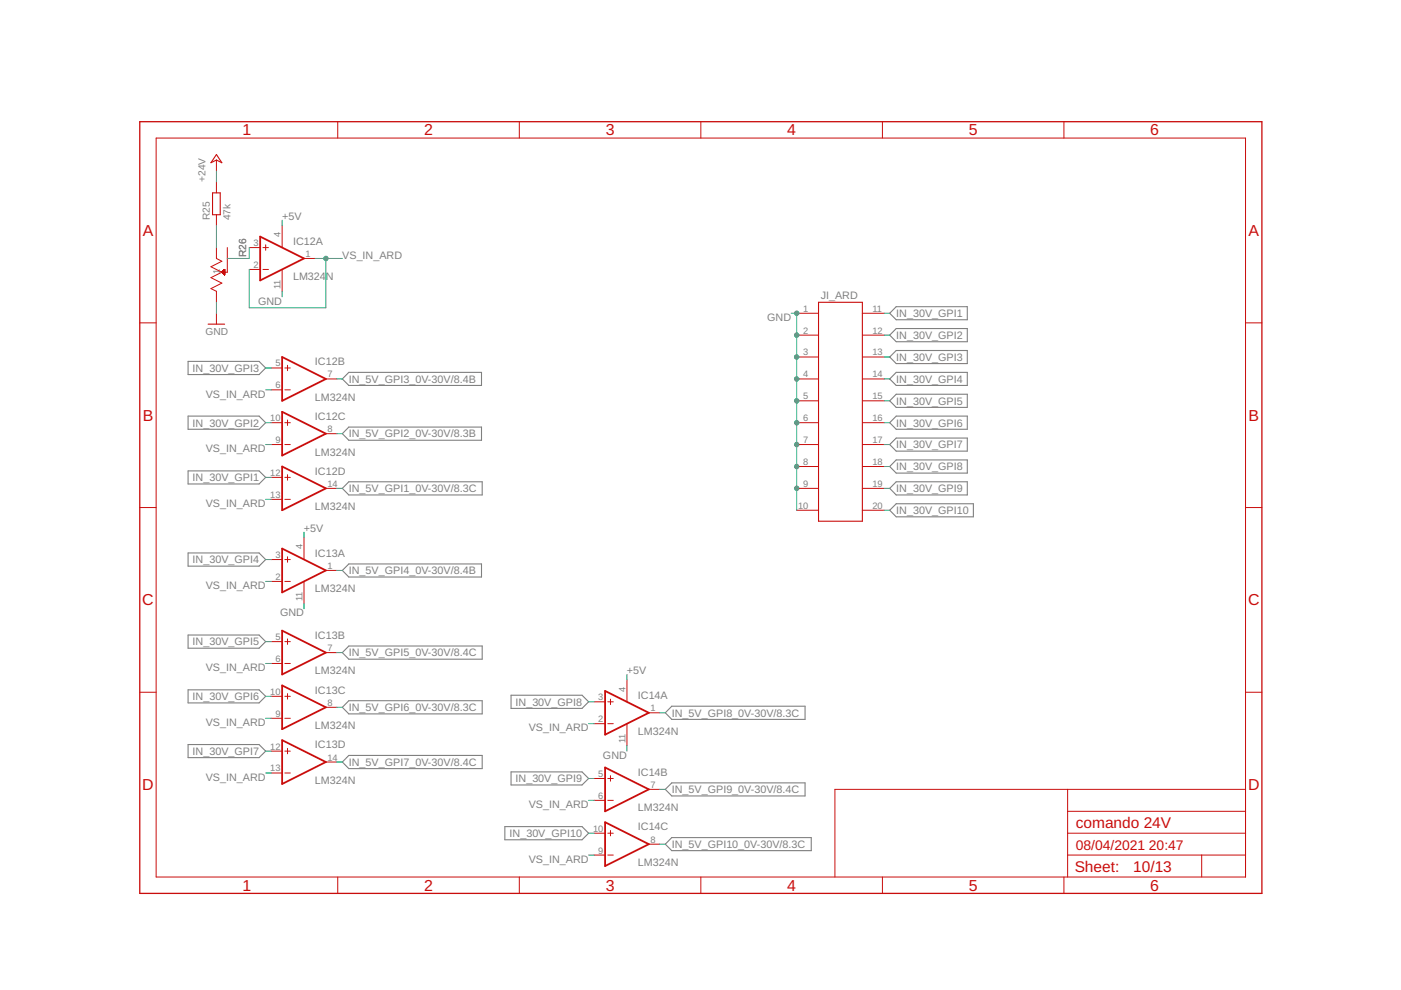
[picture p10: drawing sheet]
<svg xmlns="http://www.w3.org/2000/svg" width="297mm" height="210mm" viewBox="0 0 297 210" stroke-linecap="round" stroke-linejoin="round" font-family="sans-serif">
<g fill="none" stroke="#808080" stroke-width=".23">
<path d="M39.9 76.6h15l1.4 1.4-1.4 1.4h-15zM74 79h28.1v2.7h-28.1l-1.4-1.4zM188.6 75.7l1.4-1.4h15.1v2.8h-15.1zM190 65h15.1v2.8h-15.1l-1.4-1.4zM190 69.7h15.1v2.8h-15.1l-1.4-1.4zM190 79h15.1v2.7h-15.1l-1.4-1.4zM39.9 88.2h15l1.4 1.4-1.4 1.4h-15zM39.9 99.8h15l1.4 1.4-1.4 1.4h-15zM74 90.6h28.1v2.7h-28.1l-1.4-1.4zM188.6 94.3l1.4-1.4h15.1v2.8h-15.1zM190 97.5h15.1v2.8h-15.1l-1.4-1.4zM190 83.6h15.1v2.8h-15.1l-1.4-1.4z"/>
<path d="M190 88.2h15.1v2.8h-15.1l-1.4-1.4zM39.9 117.2h15l1.4 1.4-1.4 1.4h-15zM74 102.2h28.2v2.7h-28.2l-1.4-1.4zM188.6 108.2l1.4-1.4h16.4v2.8h-16.4zM190 102.2h15.1v2.7h-15.1l-1.4-1.4zM39.9 134.6h15l1.4 1.4-1.4 1.4h-15zM72.6 120.9l1.4-1.3h28.1v2.7h-28.1zM74 137h28.2v2.8h-28.2l-1.4-1.4zM39.9 146.3h15l1.4 1.3-1.4 1.4h-15zM39.9 157.9h15l1.4 1.4-1.4 1.3h-15zM74 148.6h28.2v2.8h-28.2l-1.4-1.4zM108.4 147.4h15l1.4 1.4-1.4 1.4h-15z"/>
<path d="M142.4 149.7h28.3v2.8h-28.3l-1.3-1.4zM74 160.2h28.2v2.8h-28.2l-1.4-1.4zM107 175.3h16.4l1.4 1.4-1.4 1.4h-16.4zM108.4 163.7h15l1.4 1.4-1.4 1.3h-15zM141.1 167.4l1.3-1.4h28.3v2.8h-28.3zM142.4 177.6h29.6v2.8h-29.6l-1.3-1.4z"/>
</g>
<g fill="none" stroke="#c90d0c" stroke-width=".21">
<path d="M33.1 29.3h231v156.6h-231zM45.9 33.9v2.3M45.9 38.6v2.3M71.6 25.8v3.5M110.1 25.8v3.5M148.6 25.8v3.5M187.1 25.8v3.5M225.6 25.8v3.5M45.9 45.5v2.4M45.9 52.5v2.3l1.1 .6-2.3 1.2 2.3 1.1M47 57.7l-2.3 1.2 2.3 1.1-2.3 1.2 1.2 .6v2.3M47 57.7l.6 .6"/>
<path d="M47.1 57.7h.5M47.1 57.8h.5M47.1 57.6h.5M47.2 57.6h.4M47.2 57.9h.4M47.2 57.5h.4M47.3 57.5h.3M47.3 58h.3M47.3 57.4h.3M47.4 57.4h.2M47.4 58.1h.2M47.4 57.3h.2"/>
<path d="M47.5 58.1h.1M47.5 58.2h.1M47.5 57.3h.1M47.5 57.2h.1M47.6 58.2h.1M47.6 57.1h.1M47.6 58.3h.1M47.6 57.1l-.6 .6M47.6 57.1v1.2M48.2 52.5v5.2h-1.2M52.9 52.5h2.3M52.9 57.1h2.3"/>
<path d="M55.8 52.5h1.1M55.8 57.1h1.1M56.3 51.9v1.2M59.8 47.9v4.6M59.8 57.1v4.7M64.5 54.8h2.3M29.6 68.5h3.5M45.9 66.4v2.3M57.5 78h2.3M60.4 78h1.2M61 77.4v1.2M168.9 66.4h4.6"/>
<path d="M168.9 71.1h4.6M168.9 75.7h4.6M182.8 66.4h4.7M182.8 71.1h4.7M182.8 75.7h4.7M264.1 68.5h3.4M57.5 82.7h2.3M57.5 89.6h2.3M57.5 94.3h2.3M60.4 82.7h1.2M60.4 89.6h1.2M60.4 94.3h1.2"/>
<path d="M61 89v1.2M69.1 80.3h2.3M69.1 91.9h2.3M168.9 80.3h4.6M168.9 89.6h4.6M168.9 94.3h4.6M168.9 85h4.6M168.9 98.9h4.6M182.8 80.3h4.7M182.8 89.6h4.7M182.8 94.3h4.7M182.8 85h4.7"/>
<path d="M182.8 98.9h4.7M29.6 107.6h3.5M57.5 101.2h2.3M57.5 105.9h2.3M57.5 118.6h2.3M60.4 101.2h1.2M60.4 105.9h1.2M60.4 118.6h1.2M61 100.6v1.2M61 118v1.2M64.5 114v4.6M69.1 103.5h2.3"/>
<path d="M168.9 103.5h4.6M168.9 108.2h4.6M182.8 103.5h4.7M182.8 108.2h4.7M264.1 107.6h3.4M57.5 123.3h2.3M57.5 136h2.3M60.4 123.3h1.2M60.4 136h1.2M61 135.5v1.1M64.5 123.3v4.6M69.1 120.9h2.3"/>
<path d="M69.1 138.4h2.3M29.6 146.8h3.5M57.5 140.7h2.3M57.5 147.6h2.3M57.5 152.3h2.3M57.5 159.3h2.3M60.4 140.7h1.2M60.4 147.6h1.2M60.4 152.3h1.2M60.4 159.3h1.2M61 147.1v1.1M61 158.7v1.1"/>
<path d="M69.1 150h2.3M126 148.8h2.3M126 153.4h2.3M128.9 148.8h1.1M128.9 153.4h1.1M129.4 148.2v1.2M132.9 144.2v4.6M132.9 153.4v4.7M137.6 151.1h2.3M264.1 146.8h3.4M57.5 163.9h2.3M60.4 163.9h1.2"/>
<path d="M69.1 161.6h2.3M126 176.7h2.3M126 165.1h2.3M126 169.7h2.3M128.9 176.7h1.1M128.9 165.1h1.1M128.9 169.7h1.1M129.4 164.5v1.1M129.4 176.1v1.1M137.6 167.4h2.3M137.6 179h2.3M226.4 167.4v18.5"/>
<path d="M226.4 176.7h37.7M226.4 172h37.7M264.1 167.4h-87.1v18.5M71.6 185.9v3.5M110.1 185.9v3.5M126 181.3h2.3M128.9 181.3h1.1M148.6 185.9v3.5M187.1 185.9v3.5M225.6 185.9v3.5M226.4 181.3h37.7M254.8 181.3v4.6"/>
</g>
<path d="M29.6 25.8h237.9v163.6h-237.9z" fill="none" stroke="#c90d0c" stroke-width=".28"/>
<path d="M55.2 50.2l9.3 4.6-9.3 4.7zM59.8 75.7l9.3 4.6-9.3 4.7zM59.8 87.3l9.3 4.6-9.3 4.7zM59.8 98.9l9.3 4.6-9.3 4.7zM59.8 116.3l9.3 4.6-9.3 4.7zM59.8 133.7l9.3 4.7-9.3 4.6zM59.8 145.3l9.3 4.7-9.3 4.6zM59.8 156.9l9.3 4.7-9.3 4.6zM128.3 146.5l9.3 4.6-9.3 4.7zM128.3 162.7l9.3 4.7-9.3 4.6zM128.3 174.3l9.3 4.7-9.3 4.6z" fill="none" stroke="#c90d0c" stroke-width=".38"/>
<path d="M45.9 32.8l1.1 1.7-1.1-.6-1.2 .6zM45.1 40.9h1.6v4.6h-1.6zM44.1 68.7h3.5M173.5 64.1h9.3v46.4h-9.3z" fill="none" stroke="#c90d0c" stroke-width=".23"/>
<g fill="none" stroke="#0dab76" stroke-width=".21">
<path d="M45.9 36.2v2.4M45.9 47.9v4.6M52.9 52.5v2.3h-4.7M59.8 46.7v1.2M66.8 54.8h5.8M69.1 54.8v10.5h-16.2v-8.2M45.9 64.1v2.3M56.3 78h1.2M59.8 61.8v1.1M167.7 66.4h1.2v41.8M187.5 66.4h1.1M187.5 71.1h1.1"/>
<path d="M187.5 75.7h1.1M56.3 82.7h1.2M56.3 94.3h1.2M56.3 89.6h1.2M71.4 80.3h1.2M71.4 91.9h1.2M187.5 94.3h1.1M187.5 98.9h1.1M187.5 80.3h1.1M187.5 89.6h1.1M187.5 85h1.1M56.3 105.9h1.2"/>
<path d="M56.3 118.6h1.2M56.3 101.2h1.2M64.5 112.8v1.2M71.4 103.5h1.2M187.5 103.5h1.1M187.5 108.2h1.1M56.3 123.3h1.2M56.3 136h1.2M64.5 127.9v1.2M71.4 120.9h1.2M71.4 138.4h1.2M56.3 140.7h1.2"/>
<path d="M56.3 152.3h1.2M56.3 159.3h1.2M56.3 147.6h1.2M71.4 150h1.2M124.8 153.4h1.2M124.8 148.8h1.2M132.9 143v1.2M132.9 158.1v1.2M139.9 151.1h1.2M56.3 163.9h1.2M71.4 161.6h1.2M124.8 169.7h1.2"/>
<path d="M124.8 165.1h1.2M124.8 176.7h1.2M139.9 167.4h1.2M139.9 179h1.2M124.8 181.3h1.2"/>
</g>
<g fill="#0dab76" stroke="#0dab76" stroke-width=".21">
<circle cx="168.9" cy="103.5" r=".47"/>
<circle cx="168.9" cy="98.9" r=".47"/>
<circle cx="168.9" cy="71.1" r=".47"/>
<circle cx="168.9" cy="75.7" r=".47"/>
<circle cx="168.9" cy="80.3" r=".47"/>
<circle cx="168.9" cy="85" r=".47"/>
<circle cx="168.9" cy="89.6" r=".47"/>
<circle cx="168.9" cy="94.3" r=".47"/>
<circle cx="168.9" cy="66.4" r=".47"/>
<circle cx="69.1" cy="54.8" r=".47"/>
</g>
<g font-size="3.4" fill="#c90d0c">
<text x="51.4" y="28.7">1</text>
<text x="89.9" y="28.7">2</text>
<text x="128.4" y="28.7">3</text>
<text x="166.9" y="28.7">4</text>
<text x="205.4" y="28.7">5</text>
<text x="243.9" y="28.7">6</text>
<text x="30.3" y="50">A</text>
<text x="264.7" y="50">A</text>
<text x="30.3" y="89.2">B</text>
<text x="264.7" y="89.2">B</text>
<text x="30.2" y="128.4">C</text>
<text x="264.6" y="128.4">C</text>
<text x="30.2" y="167.5">D</text>
<text x="264.6" y="167.5">D</text>
<text x="51.4" y="188.9">1</text>
<text x="89.9" y="188.9">2</text>
<text x="128.4" y="188.9">3</text>
<text x="166.9" y="188.9">4</text>
<text x="205.4" y="188.9">5</text>
<text x="243.9" y="188.9">6</text>
</g>
<g font-size="3.3" fill="#c90d0c">
<text x="228.1" y="175.5">comando 24V</text>
<text x="227.9" y="184.9">Sheet:</text>
<text x="240.3" y="184.8">10/13</text>
</g>
<g font-size="2.9" fill="#c90d0c">
<text x="228.1" y="180.1">08/04/2021</text>
<text x="243.6" y="180.1">20:47</text>
</g>
<g font-size="2.3" fill="#808080">
<text x="59.8" y="46.7">+5V</text>
<text x="62.1" y="51.9">IC12A</text>
<text x="62.1" y="59.5">LM324</text>
<text x="69.1" y="59.5">N</text>
<text x="72.6" y="54.8">VS_IN_ARD</text>
<text x="54.7" y="64.6">GND</text>
<text x="174" y="63.4">JI_ARD</text>
<text x="162.7" y="68">GND</text>
<text x="190" y="67.2">IN_30V_GPI1</text>
<text x="190" y="71.9">IN_30V_GPI2</text>
<text x="66.8" y="77.4">IC12B</text>
<text x="190" y="76.5">IN_30V_GPI3</text>
<text x="40.8" y="78.8">IN_30V_GPI3</text>
<text x="74" y="81.2">IN_5V_GPI3_0V-30V/8.4B</text>
<text x="190" y="81.2">IN_30V_GPI4</text>
<text x="43.6" y="84.3">VS_IN_ARD</text>
<text x="66.8" y="85">LM324N</text>
<text x="66.8" y="89">IC12C</text>
<text x="190" y="85.8">IN_30V_GPI5</text>
<text x="40.8" y="90.4">IN_30V_GPI2</text>
<text x="43.6" y="95.9">VS_IN_ARD</text>
<text x="74" y="92.8">IN_5V_GPI2_0V-30V/8.3B</text>
<text x="190" y="95.1">IN_30V_GPI7</text>
<text x="190" y="90.4">IN_30V_GPI6</text>
<text x="66.8" y="96.6">LM324N</text>
<text x="66.8" y="100.6">IC12D</text>
<text x="190" y="99.7">IN_30V_GPI8</text>
<text x="40.8" y="102">IN_30V_GPI1</text>
<text x="43.6" y="107.5">VS_IN_ARD</text>
<text x="74" y="104.4">IN_5V_GPI1_0V-30V/8.3C</text>
<text x="190" y="104.4">IN_30V_GPI9</text>
<text x="64.5" y="112.8">+5V</text>
<text x="66.8" y="108.2">LM324N</text>
<text x="190" y="109">IN_30V_GPI10</text>
<text x="40.8" y="119.5">IN_30V_GPI4</text>
<text x="66.8" y="118.1">IC13A</text>
<text x="43.6" y="124.9">VS_IN_ARD</text>
<text x="66.8" y="125.6">LM324N</text>
<text x="74" y="121.8">IN_5V_GPI4_0V-30V/8.4B</text>
<text x="59.4" y="130.7">GND</text>
<text x="40.8" y="136.9">IN_30V_GPI5</text>
<text x="66.8" y="135.5">IC13B</text>
<text x="43.6" y="142.3">VS_IN_ARD</text>
<text x="66.8" y="143">LM324N</text>
<text x="74" y="139.2">IN_5V_GPI5_0V-30V/8.4C</text>
<text x="132.9" y="143">+5V</text>
<text x="40.8" y="148.5">IN_30V_GPI6</text>
<text x="66.8" y="147.1">IC13C</text>
<text x="109.3" y="149.6">IN_30V_GPI8</text>
<text x="135.2" y="148.2">IC14A</text>
<text x="43.6" y="153.9">VS_IN_ARD</text>
<text x="66.8" y="154.6">LM324N</text>
<text x="74" y="150.8">IN_5V_GPI6_0V-30V/8.3C</text>
<text x="112.1" y="155.1">VS_IN_ARD</text>
<text x="135.2" y="155.8">LM324N</text>
<text x="142.4" y="151.9">IN_5V_GPI8_0V-30V/8.3C</text>
<text x="40.8" y="160.1">IN_30V_GPI7</text>
<text x="66.8" y="158.7">IC13D</text>
<text x="127.8" y="160.9">GND</text>
<text x="43.6" y="165.5">VS_IN_ARD</text>
<text x="66.8" y="166.2">LM324N</text>
<text x="74" y="162.4">IN_5V_GPI7_0V-30V/8.4C</text>
<text x="109.3" y="165.9">IN_30V_GPI9</text>
<text x="135.2" y="164.5">IC14B</text>
<text x="112.1" y="171.3">VS_IN_ARD</text>
<text x="135.2" y="172">LM324N</text>
<text x="142.4" y="168.2">IN_5V_GPI9_0V-30V/8.4C</text>
<text x="108" y="177.5">IN_30V_GPI10</text>
<text x="135.2" y="176.1">IC14C</text>
<text x="142.4" y="179.8">IN_5V_GPI10_0V-30V/8.3C</text>
<text x="112.1" y="182.9">VS_IN_ARD</text>
<text x="135.2" y="183.6">LM324N</text>
</g>
<g font-size="2.2" fill="#808080">
<text x="43.6" y="38.6" transform="rotate(-90 43.6 38.6)">+24V</text>
<text x="44.5" y="46.7" transform="rotate(-90 44.5 46.7)">R25</text>
<text x="48.9" y="46.7" transform="rotate(-90 48.9 46.7)">47k</text>
<text x="52.2" y="54.5" transform="rotate(-90 52.2 54.5)">R26</text>
<text x="43.6" y="71.1">GND</text>
</g>
<g font-size="2" fill="#808080">
<text x="53.7" y="52.2">3</text>
<text x="59.5" y="50.4" transform="rotate(-90 59.5 50.4)">4</text>
<text x="46.6" y="58" transform="rotate(-90 46.6 58)">1</text>
<text x="53.7" y="56.8">2</text>
<text x="64.8" y="54.5">1</text>
<text x="59.5" y="61.3" transform="rotate(-90 59.5 61.3)">11</text>
<text x="170.3" y="66.1">1</text>
<text x="170.3" y="70.7">2</text>
<text x="185" y="66.1">11</text>
<text x="185" y="70.7">12</text>
<text x="58.4" y="77.7">5</text>
<text x="170.3" y="75.4">3</text>
<text x="185" y="75.4">13</text>
<text x="58.4" y="82.3">6</text>
<text x="69.4" y="80">7</text>
<text x="170.3" y="80">4</text>
<text x="185" y="80">14</text>
<text x="57.3" y="89.3">10</text>
<text x="170.3" y="84.7">5</text>
<text x="170.3" y="89.3">6</text>
<text x="185" y="84.7">15</text>
<text x="185" y="89.3">16</text>
<text x="58.4" y="93.9">9</text>
<text x="69.4" y="91.6">8</text>
<text x="170.3" y="93.9">7</text>
<text x="185" y="93.9">17</text>
<text x="57.3" y="100.9">12</text>
<text x="170.3" y="98.6">8</text>
<text x="185" y="98.6">18</text>
<text x="57.3" y="105.5">13</text>
<text x="69.4" y="103.2">14</text>
<text x="169.2" y="107.9">10</text>
<text x="170.3" y="103.2">9</text>
<text x="185" y="103.2">19</text>
<text x="185" y="107.9">20</text>
<text x="58.4" y="118.3">3</text>
<text x="64.1" y="116.5" transform="rotate(-90 64.1 116.5)">4</text>
<text x="58.4" y="123">2</text>
<text x="69.4" y="120.6">1</text>
<text x="64.1" y="127.5" transform="rotate(-90 64.1 127.5)">11</text>
<text x="58.4" y="135.7">5</text>
<text x="58.4" y="140.4">6</text>
<text x="69.4" y="138">7</text>
<text x="57.3" y="147.3">10</text>
<text x="69.4" y="149.6">8</text>
<text x="126.9" y="148.5">3</text>
<text x="132.6" y="146.7" transform="rotate(-90 132.6 146.7)">4</text>
<text x="58.4" y="152">9</text>
<text x="126.9" y="153.1">2</text>
<text x="137.9" y="150.8">1</text>
<text x="57.3" y="158.9">12</text>
<text x="69.4" y="161.2">14</text>
<text x="132.6" y="157.6" transform="rotate(-90 132.6 157.6)">11</text>
<text x="57.3" y="163.6">13</text>
<text x="126.9" y="164.7">5</text>
<text x="137.9" y="167">7</text>
<text x="126.9" y="169.4">6</text>
<text x="125.8" y="176.3">10</text>
<text x="137.9" y="178.7">8</text>
<text x="126.9" y="181">9</text>
</g>
</svg>
